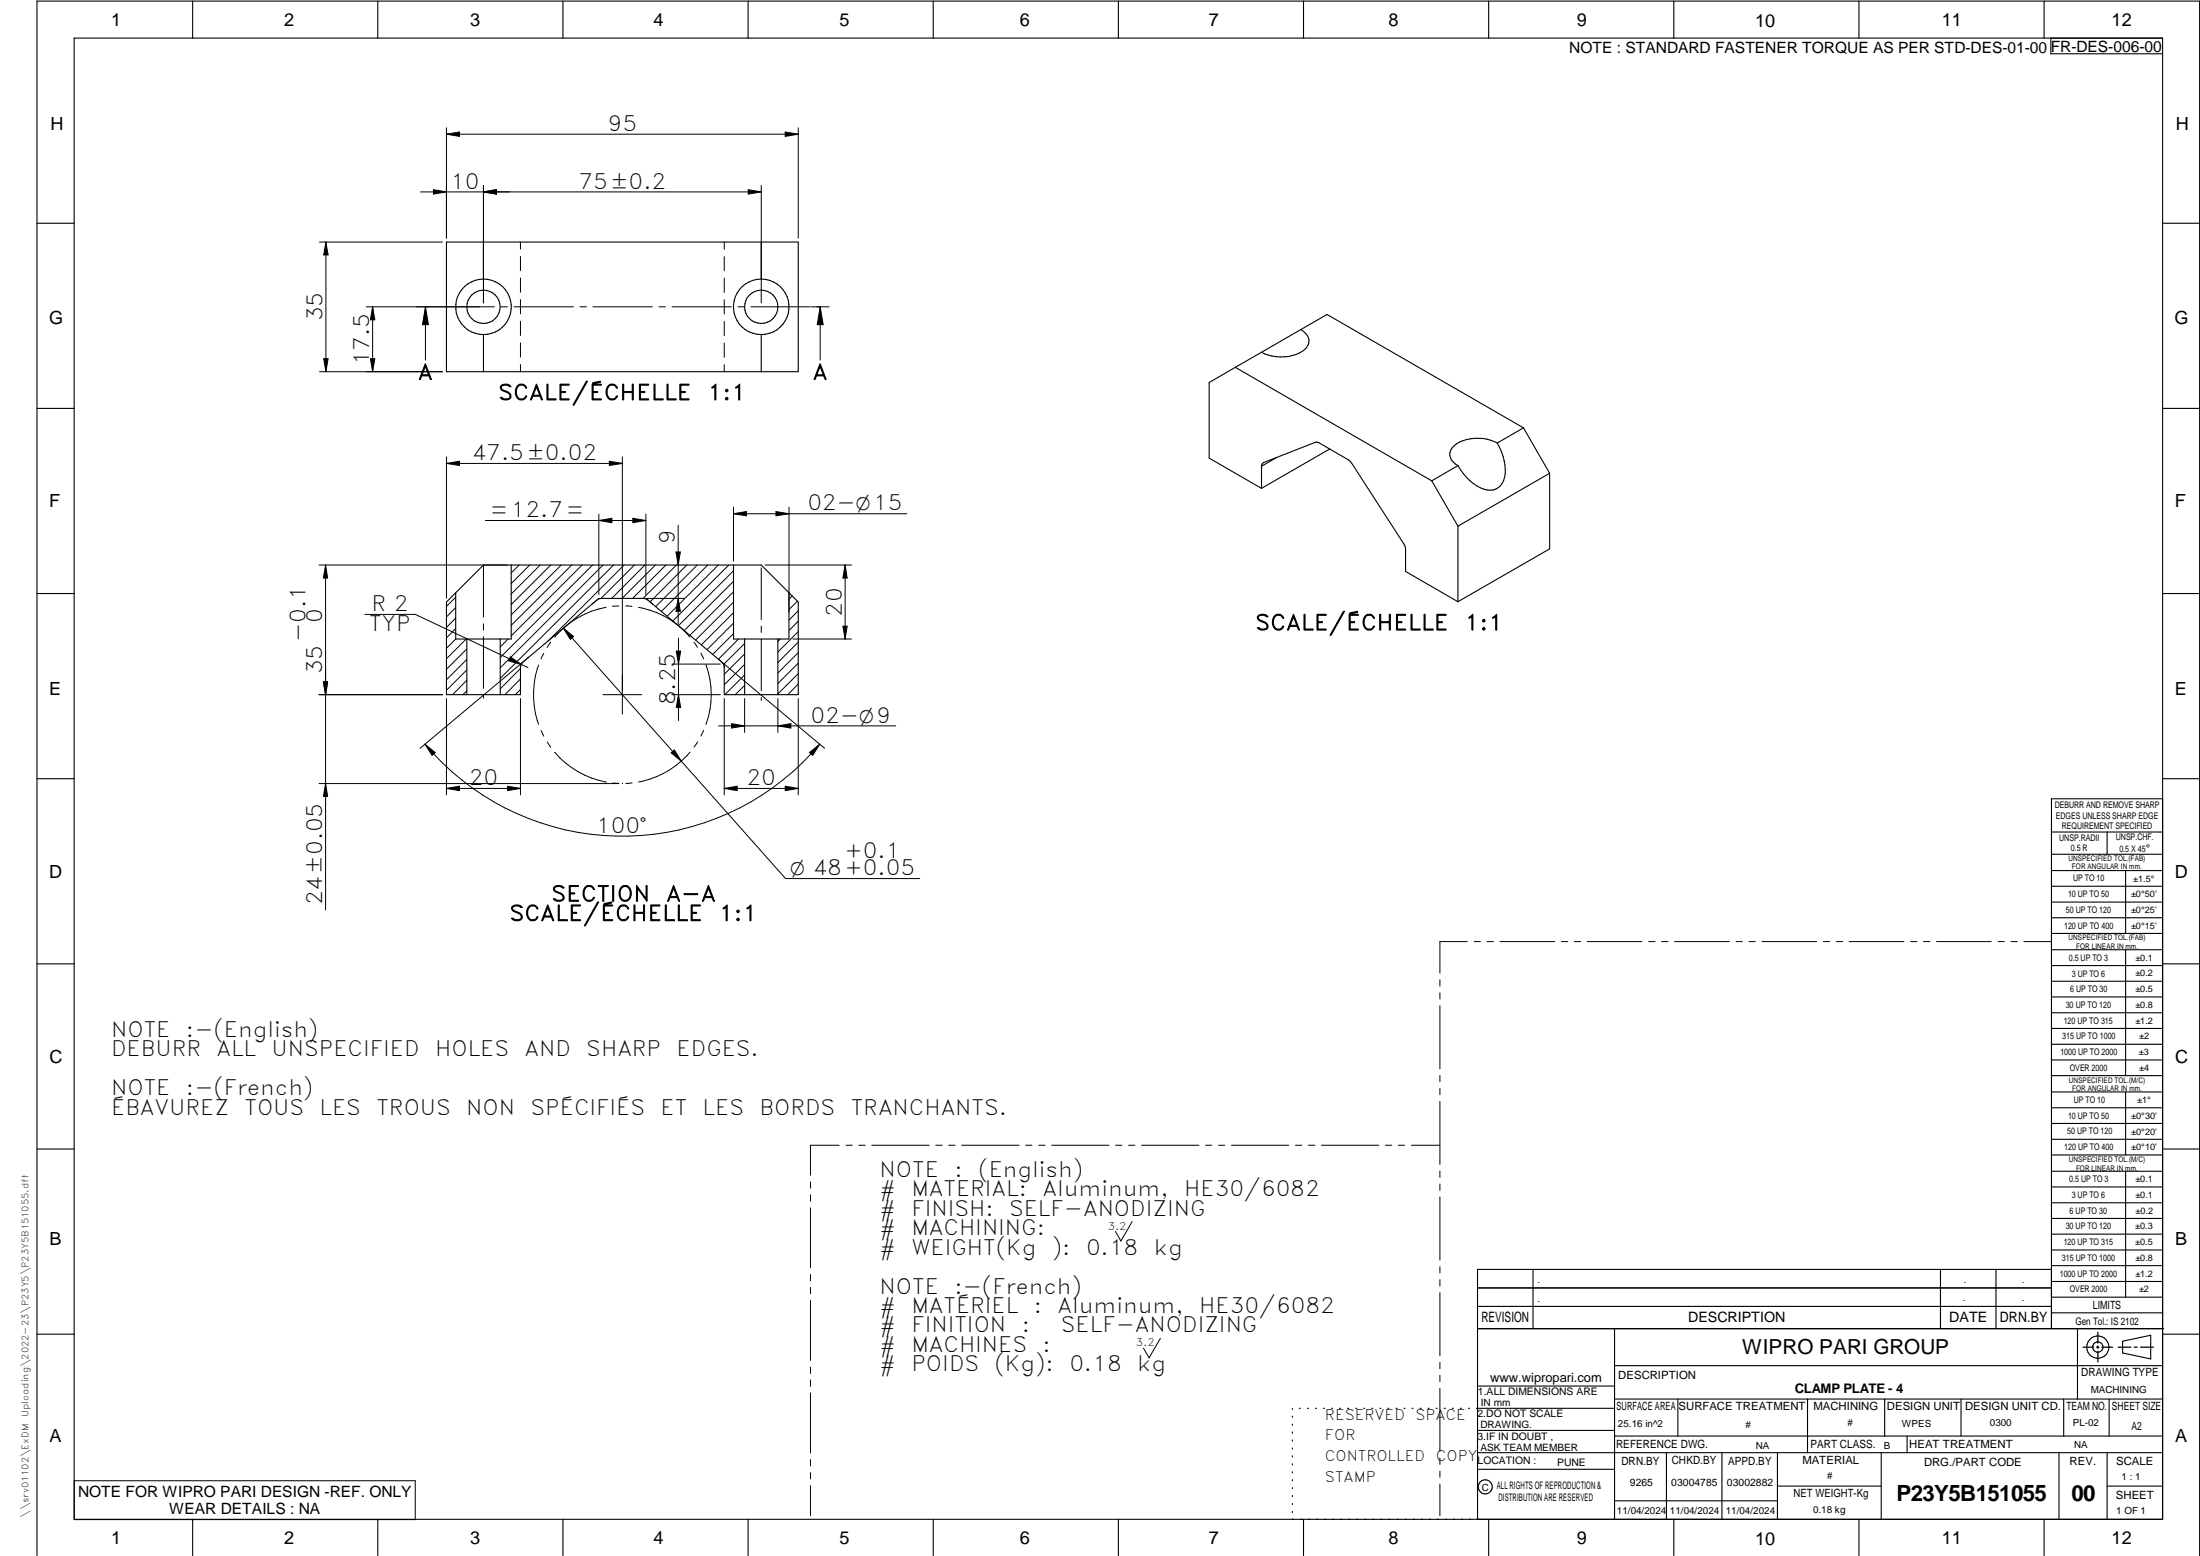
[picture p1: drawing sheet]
<svg xmlns="http://www.w3.org/2000/svg" width="594mm" height="420mm" viewBox="0 0 594 420" stroke-linecap="round" stroke-linejoin="round" font-family="sans-serif">
<g fill="none" stroke="#000" stroke-width=".3">
<path d="M20 10.3h564v400h-564zM52 .3v10M102 .3v10M152 .3v10M202 .3v10M252 .3v10M302 .3v10M352 .3v10M402 .3v10M452 .3v10M502 .3v10M552 .3v10"/>
<path d="M553.8 10.3v4.2h30.2M10 60.3h10M120.6 65.4h95v35h-95zM130.5 65.4v10M130.5 75.4a7.5 7.5 0 0 0-7.4 7.4 7.5 7.5 0 0 0 7.4 7.5M130.5 75.4a7.5 7.5 0 0 1 7.6 7.4 7.5 7.5 0 0 1-7.6 7.5M205.6 75.4a7.5 7.5 0 0 1 7.4 7.4 7.5 7.5 0 0 1-7.4 7.5M205.6 65.4v10M205.6 75.4a7.5 7.5 0 0 0-7.5 7.4 7.5 7.5 0 0 0 7.5 7.5M584 60.3h10M130.5 90.3v10.1M205.6 90.3v10.1"/>
<path d="M333.6 99.2l-7.1 4.1v20.4l14.1 8.2M333.6 99.2l53 30.6M340.6 95.1l-7 4.1M351.3 89l-10.7 6.1M351.3 89a3.4 3.4 0 0 1 1.9 4.2 8 8 0 0 1-7.5 3.2l-1.1-.1a10.4 10.4 0 0 1-4-1.2M351.3 89l7-4.1 53.1 30.6M10 110.3h10M404.3 119.6a11.1 11.1 0 0 0-11.7 .8 2.93 2.93 0 0 0 .4 4.9l.7 .4M404.3 119.6a13.9 13.9 0 0 1 2 9.2 4.2 4.2 0 0 1-6.6 2.9 14.2 14.2 0 0 1-6-6M411.4 115.5l-7.1 4.1M411.4 115.5l7.1 12.3M584 110.3h10"/>
<path d="M340.6 125.9v6M340.6 125.9l.1-.5 .5-.5 14.4-5.5 8.5 4.8 .9 .9 14.3 22.2 .3 1v6l14.1 8.2M344.8 123.5l-4.2 2.4M359.1 121.2l-18.5 10.7M386.6 129.8l7.1 12.3M393.7 125.7l-7.1 4.1M418.5 127.8v20.4l-24.8 14.3M418.5 127.8l-24.8 14.3M138 152.6v20h-14.9v-12.5M198.1 152.6v20h15v-12.5M393.7 142.1v20.4M10 160.3h10"/>
<path d="M120.6 162.6l9.9-10h75.1l10 10v25h-20v-7.3l-.4-1.1-20.2-17.1-.6-.4-.7-.1h-11.3l-.7 .1-.5 .4-20.3 17.1-.4 1.1v7.3h-19.9zM126.1 172.6v15M135.1 172.6v15M201.1 172.6v15M210.1 172.6v15M584 160.3h10M10 210.3h10M584 215.7h-30v143.1M584 210.3h10M554 224.7h30M554 230.7h30M554 235.1h30"/>
<path d="M554 239.3h30M569 224.7v6M574 235.1v17M554 243.6h30M554 247.8h30M554 252.1h30M554 256.5h30M574 256.5v33.9M10 260.3h10M554 260.7h30M554 265h30M554 269.2h30"/>
<path d="M554 273.5h30M554 277.7h30M584 260.3h10M554 282h30M554 286.2h30M554 290.4h30M554 294.9h30M554 299.1h30M574 294.9v17M10 310.3h10M554 303.4h30M554 307.6h30"/>
<path d="M554 311.9h30M554 316.3h30M574 316.3v34M584 310.3h10M554 320.5h30M554 324.8h30M554 329h30M554 333.2h30M554 337.5h30M399 358.8h185.2M399 352.8h155M399 347.8h155"/>
<path d="M414 342.8v16M436 358.8v51.5M524 342.8v16M539 342.8v16M554 341.8h30M554 346h30M554 350.3h30M554 354.5h30M554 342.8h-155v67.5M561 358.8v19M10 360.3h10M399 374.3h37"/>
<path d="M436 377.8h148M453.1 377.8v10M488.1 377.8v14.5M508.9 377.8v10M529.5 377.8v10M557.3 377.8v10M569.5 377.8v10M573.2 362.2l7.6-1.6v6.3l-7.6-1.6zM584 368.8h-148M584 360.3h10M349 380.3v.3M349 382.4v.3"/>
<path d="M349 384.6v.3M349 386.7v.3M349 388.8v.3M349 391v.3M349 393.1v.3M349 395.3v.3M349 397.4v.3M349 399.5v.3M350.9 380.3h.2M353.1 380.3h.2M355.2 380.3h.3M357.4 380.3h.3"/>
<path d="M359.6 380.3h.3M361.7 380.3h.3M363.9 380.3h.3M366.1 380.3h.3M368.3 380.3h.2M370.4 380.3h.3M372.6 380.3h.3M374.8 380.3h.3M376.9 380.3h.4M379.1 380.3h.3M381.3 380.3h.3M383.4 380.3h.4"/>
<path d="M385.6 380.3h.3M387.8 380.3h.3M390 380.3h.3M392.2 380.3h.3M394.3 380.3h.3M396.5 380.3h.3M398.7 380.3h37.3M399 396.7h37M399 392.3h185M399 386.2h37M436 387.8h148M450 392.3v18"/>
<path d="M465 392.3v18M480 392.3v18M508 392.3v18M515 387.8v4.5M556 392.3v18M569 392.3v18M52 410.3v9.7M102 410.3v9.7M152 410.3v9.7M202 410.3v9.7M252 410.3v9.7M302 410.3v9.7"/>
<path d="M349 401.7v.3M349 403.8v.4M349 406v.3M349 408.1v.3M352 410.3v9.7M402 410.3v9.7M436 405.3h44M452 410.3v9.7M480 401.3h28M502 410.3v9.7M552 410.3v9.7M569 401.3h15"/>
<path d="M10 420v-419.7h584v419.7"/>
<circle cx="130.6" cy="82.8" r="4.5"/>
<circle cx="205.6" cy="82.9" r="4.5"/>
<circle cx="566.5" cy="363.7" r="1.39"/>
<circle cx="566.5" cy="363.8" r="3"/>
<circle cx="401.1" cy="401.5" r="1.9"/>
</g>
<g fill="none" stroke="#000" stroke-width=".27">
<path d="M120.6 34.5v29.8M120.6 36.2l3.5-.6v1.2zM120.6 36.2h95M212 35.6l3.6 .6-3.6 .6zM215.6 34.5v29.8M113.6 51.8h92M117 51.2l3.6 .6-3.6 .6zM130.5 50.1v31.7M130.5 51.8l3.6-.6v1.2zM202.1 51.2l3.5 .6-3.5 .6zM205.6 50.1v31.7M86.3 65.4h33.2"/>
<path d="M88 65.4v35M88 65.4l.6 3.4h-1.2zM140.5 65.4v1.9M140.5 69.3v3.8M140.5 75.1v3.8M195.6 65.4v1.9M195.6 69.3v3.8M195.6 75.1v3.9M87.4 96.9h1.2l-.6 3.5zM98.9 82.8h34.6M100 96.9h1.2l-.6 3.5zM100.6 82.8l.6 3.6h-1.2z"/>
<path d="M100.6 82.8v17.6M114.9 82.8l.8 4.9h-1.6zM114.9 82.8v14.4M135.3 82.8h1.7M138.8 82.8h16M140.5 80.9v3.9M140.5 86.7v3.9M140.5 92.6v3.8M140.5 98.4v2M156.6 82.8h1.8M160.1 82.8h16.1M178 82.8h1.7"/>
<path d="M181.5 82.8h16M195.6 80.9v3.9M195.6 86.8v3.8M195.6 92.6v3.9M195.6 98.5v1.9M199.3 82.8h1.7M202.8 82.8h16M219.1 82.8h4.8M221.5 82.8l.8 4.9h-1.6zM221.5 82.8v14.4M86.3 100.4h33.2M120.6 123.4v38.1"/>
<path d="M120.6 125.1l3.5-.6v1.2zM120.6 125.1h47.5M161.7 138.8v21.7M164.5 124.5l3.6 .6-3.6 .6zM168.1 123.4v69.4M170.9 140l3.5 .5-3.5 .6zM174.4 138.8v21.7M198.1 136.9v14.6M198.1 138.7l3.4-.6v1.2zM198.1 138.7h46.8M209.5 138.1l3.6 .6-3.6 .6zM213.1 136.9v28.4"/>
<path d="M86.1 152.6h50.9M87.9 152.6v93.1M87.9 152.6l.6 3.5h-1.2zM130.5 152.7v13.9M131.1 140.5h43.3M140.2 152.6l-2.2 2.1M143 152.6l-5 5M145.9 152.6l-7.9 7.8M148.7 152.6l-10.7 10.6M151.5 152.6l-13.5 13.4M154.4 152.6l-16.4 16.3M157.2 152.6l-19.2 19.1"/>
<path d="M160 152.6l-24.9 24.9M161.7 140.5l3.5-.5v1.1zM162.8 152.6l-27.7 27.7M165.7 152.6l-30.6 30.6M168.5 152.6l-20.5 20.5M171.3 152.6l-9 9M174.2 152.6l-9 9M177 152.6l-9 9M179.8 152.6l-9 9M182.5 149.1h1.2l-.6 3.5zM182.7 152.6l-9.1 9M183.1 141.8v26.8"/>
<path d="M185.5 152.6l-10 9.9-.1-.1M188.3 152.6l-11.2 11.2M191.1 152.6l-12.5 12.5M194 152.6l-13.8 13.8M196.8 152.6l-15.1 15.1M198.1 154.1l-14.9 14.9M198.1 157l-13.3 13.3M198.1 159.8l-11.8 11.7M205.6 153.3v14M206.6 152.6h23.3M228.2 152.6l.6 3.5h-1.2zM228.2 152.6v20"/>
<path d="M98.5 165.9h13.6l30.5 14.4M123.1 161.2l-2.5 2.5M123.1 164.1l-2.5 2.5M123.1 166.9l-2.5 2.5M123.1 169.7l-2.5 2.6M123.1 172.6l-2.5 2.4M125.9 172.6l-5.3 5.3M126.1 175.2l-5.5 5.5M126.1 178.1l-5.5 5.5M130.5 168.4v1.7M130.5 171.9v14M137.2 172.6l-2.1 2.1"/>
<path d="M137.8 177.4l3 2-3.5-1zM140.5 179.4l-27.1 22.7M140.5 180v.3M141.2 178.8l-.7 .5v.3M141.6 178.5l-.2 .1M141.9 178.2l-.1 .1M142.8 177.5l-.7 .5M145.5 179.6a23.9 23.9 0 0 0 0 16M146.8 176.4l-.7 1.5M148.7 173.4l-1 1.4M152.1 169.6l2.8 2.3-.9 .7zM152.1 169.6l31.9 35.9"/>
<path d="M160.5 162.6l-.6 .5M160.7 162.4l-.1 .1M161 162.1l-.1 .1M162 161.6l-.8 .4M162.2 161.6h.2M163.7 164a24 24 0 0 0-13.9 8M167.1 163.6l-1.7 .1M168.9 163.6l1.7 .1M172.4 164a23 23 0 0 1 13.9 8M173.7 161.6h.2M174.2 161.6l.8 .4M174.7 161.6h10.2"/>
<path d="M175.1 162.2l.2 .1M175.7 162.6l.6 .6M181.4 179.3h13.1M182.6 175.8h1.2l-.6 3.5zM183.1 161.6l.6 3.5h-1.2zM183.2 172.3v22.3M187.4 173.4l.9 1.4M189.3 176.4l.7 1.5M190.7 179.5a23.7 23.7 0 0 1 0 16.1M194.6 178.6h.1M194.9 178.8h.1M195.1 178.9l.5 .4v.3"/>
<path d="M195.6 180v.3M195.7 179.4l27 22.7M198.1 162.6l-10.3 10.2M198.1 168.3l-7.2 7.1M198.1 171.1l-5.7 5.6M198.1 165.4l-8.7 8.7M199.4 172.6l-5.4 5.4 .5 .4M201.1 176.6l-5.5 5.5M201.1 179.4l-5.5 5.5M201.1 173.8l-5.7 5.7M205.6 169.1v1.7M205.6 172.6v13.9"/>
<path d="M210.7 172.6l-.6 .6M213.9 160.9l-.8 .9M214.1 172.6h15.8M215.3 162.3l-2.2 2.3M215.6 170.6l-5.5 5.5M215.6 173.4l-5.5 5.5M215.6 176.2l-5.5 5.5M215.6 179.1l-5.5 5.5M215.6 164.9l-2.5 2.5M215.6 167.7l-2.5 2.6M227.6 169.1h1.2l-.6 3.5zM87.3 184.1h1.2l-.6 3.5z"/>
<path d="M119.5 187.6h-33.4M120.6 188.6v26M126.1 183.7l-3.9 3.9M126.1 180.9l-5.5 5.5M126.1 186.5l-1.1 1.1M130.5 187.7v.8M140.5 188.6v26M140.5 180.5l-5.4 5.5M140.5 183.3l-4.2 4.3M140.5 186.2l-1.4 1.4M146.1 197.3l.7 1.5M162.8 187.6h10.5"/>
<path d="M181.4 187.6h13.1M183.2 187.6l.6 3.5h-1.2zM190 197.2l-.7 1.6M194 196h47.9M195.6 188.6v26M197.6 195.4l3.5 .6-3.5 .6zM201.1 182.2l-5.4 5.4M201.1 185.1l-2.6 2.5M201.1 188.6v9.2M205.6 188.3v.8M210.1 196l3.5-.6v1.2zM210.1 188.6v9.2"/>
<path d="M215.6 181.9l-5.5 5.5M215.6 188.6v26M215.6 184.7l-2.9 2.9M86.1 211.6h80.9M87.9 211.6l.6 3.5h-1.2zM114.8 201l2.7 2.2-.8 .8zM114.8 201a69.6 69.6 0 0 0 106.6 0M120.6 212.9l3.5-.6v1.2zM120.6 212.9h19.9M137.1 212.3l3.4 .6-3.4 .6zM147.8 200.4l.9 1.4M149.8 203.2a23.9 23.9 0 0 0 13.9 8"/>
<path d="M165.5 211.4l1.7 .1M170.7 211.4l-1.7 .1M181.2 203.3l.9-.8 1.9 3zM184 205.5l28.1 31.7h36.3M186.3 203.1a23.9 23.9 0 0 1-13.8 8.1M188.4 200.3l-1 1.4M195.6 212.9h20M195.6 212.9l3.4-.6v1.2zM212 212.3l3.6 .6-3.6 .6zM218.6 203.2l2.8-2.2-2 3zM396.2 254.3h-7.4v8.5M398.1 254.3h1.6"/>
<path d="M401.5 254.3h1.8M405 254.3h14.8M421.6 254.3h1.7M425.1 254.3h1.7M428.6 254.3h14.8M445.2 254.3h1.7M448.7 254.3h1.7M452.2 254.3h14.8M468.8 254.3h1.7M472.3 254.3h1.7M475.8 254.3h14.8M492.4 254.3h1.7"/>
<path d="M495.8 254.3h1.8M499.4 254.3h14.7M516 254.3h1.6M519.4 254.3h1.8M522.9 254.3h14.8M539.5 254.3h1.7M543 254.3h1.7M546.5 254.3h7.4M388.8 264.5v1.8M388.8 268.1v1.6M388.8 271.6v17M388.8 290.4v1.7"/>
<path d="M388.8 293.9v1.7M388.8 297.4v17M218.9 319.2v1.6M226.6 309.2h-7.7v8.1M228.4 309.2h1.7M231.9 309.2h1.7M235.4 309.2h15.5M252.7 309.2h1.7M256.2 309.2h1.7M259.7 309.2h15.5M277 309.2h1.7M280.5 309.2h1.7"/>
<path d="M284 309.2h15.5M301.2 309.2h1.8M304.8 309.2h1.7M308.3 309.2h15.5M325.5 309.2h1.7M329.1 309.2h1.6M332.6 309.2h15.4M349.8 309.2h1.7M353.3 309.2h1.7M356.8 309.2h15.5M374.1 309.2h1.7M377.6 309.2h1.7"/>
<path d="M381.1 309.2h7.7M388.8 316.2v1.7M388.8 319.7v1.7M218.9 322.6v1.8M218.9 326.1v16.2M305.7 329.9l-3 5.2-1.5-2.6M388.8 323.2v17.1M218.9 344.1v1.8M218.9 347.6v1.7M218.9 351.2v16.1M388.8 342.1v1.6M388.8 345.6v1.7"/>
<path d="M388.8 349v17.1M218.9 369.1v1.7M218.9 372.6v1.8M218.9 376.1v16.2M313.3 361.4l-3 5.2-1.5-2.6M388.8 367.9v1.7M388.8 371.4v1.7M388.8 374.9v17M20.1 399.8h92v10.5h-92zM218.9 394.1v1.8M218.9 397.6v1.7M388.8 393.7v1.7"/>
<path d="M388.8 397.2v1.7M218.9 401.2v8.1M388.8 400.7v8.6"/>
</g>
<path d="M566.5 359.7v3M562.5 363.8h2.9M566.1 363.8h.7M566.5 363.4v.7M566.5 364.9v2.8M567.6 363.8h2.9M572 363.8h3.4M576.3 363.8h.8M578 363.8h3.5" fill="none" stroke="#000" stroke-width=".34"/>
<g fill="#000">
<path d="M120.6 36.2l3.5-.6v1.2zM212 35.6l3.6 .6-3.6 .6zM117 51.2l3.6 .6-3.6 .6zM130.5 51.8l3.6-.6v1.2zM202.1 51.2l3.5 .6-3.5 .6zM88 65.4l.6 3.4h-1.2zM87.4 96.9h1.2l-.6 3.5zM100.6 82.8l.6 3.6h-1.2zM100 96.9h1.2l-.6 3.5zM114.9 82.8l.8 4.9h-1.6zM221.5 82.8l.8 4.9h-1.6zM120.6 125.1l3.5-.6v1.2z"/>
<path d="M164.5 124.5l3.6 .6-3.6 .6zM161.7 140.5l3.5-.5v1.1zM170.9 140l3.5 .5-3.5 .6zM198.1 138.7l3.4-.6v1.2zM209.5 138.1l3.6 .6-3.6 .6zM87.9 152.6l.6 3.5h-1.2zM182.5 149.1h1.2l-.6 3.5zM228.2 152.6l.6 3.5h-1.2zM137.8 177.4l3 2-3.5-1zM152.1 169.6l2.8 2.3-.9 .7zM182.6 175.8h1.2l-.6 3.5zM183.1 161.6l.6 3.5h-1.2z"/>
<path d="M227.6 169.1h1.2l-.6 3.5zM87.3 184.1h1.2l-.6 3.5zM183.2 187.6l.6 3.5h-1.2zM197.6 195.4l3.5 .6-3.5 .6zM210.1 196l3.5-.6v1.2zM87.9 211.6l.6 3.5h-1.2zM114.8 201l2.7 2.2-.8 .8zM120.6 212.9l3.5-.6v1.2zM137.1 212.3l3.4 .6-3.4 .6zM181.2 203.3l.9-.8 1.9 3zM195.6 212.9l3.4-.6v1.2zM212 212.3l3.6 .6-3.6 .6z"/>
<path d="M218.6 203.2l2.8-2.2-2 3z"/>
</g>
<g font-size="6">
<text x="512.1" y="405.2">P23Y5B151055</text>
<text x="559.4" y="405.2">00</text>
</g>
<g font-size="5.7">
<text x="164.1" y="35.4">95</text>
<text x="121.6" y="50.9">10</text>
<text x="156.2" y="50.9">75±0.2</text>
<text x="87.1" y="86.8" transform="rotate(-90 87.1 86.8)">35</text>
<text x="99.7" y="98.6" transform="rotate(-90 99.7 98.6)">17.5</text>
<text x="112.9" y="102.5">A</text>
<text x="134.5" y="108">SCALE/ÉCHELLE</text>
<text x="191.1" y="108">1:1</text>
<text x="219.4" y="102.5">A</text>
<text x="127.4" y="124.2">47.5±0.02</text>
<text x="218" y="137.8">02-O15</text>
<text x="132.3" y="139.7">=12.7=</text>
<text x="182.2" y="147" transform="rotate(-90 182.2 147)">9</text>
<text x="100.3" y="165">R 2</text>
<text x="227.3" y="166.5" transform="rotate(-90 227.3 166.5)">20</text>
<text x="82.5" y="173.4" transform="rotate(-90 82.5 173.4)">-0.1</text>
<text x="87" y="168.2" transform="rotate(-90 87 168.2)">0</text>
<text x="99.7" y="170.3">TYP</text>
<text x="339" y="170.1">SCALE/ÉCHELLE</text>
<text x="395.5" y="170.1">1:1</text>
<text x="87" y="182" transform="rotate(-90 87 182)">35</text>
<text x="182.3" y="190.5" transform="rotate(-90 182.3 190.5)">8.25</text>
<text x="218.9" y="195.2">02-O9</text>
<text x="126.6" y="212">20</text>
<text x="201.6" y="212">20</text>
<text x="161" y="224.9">100°</text>
<text x="228" y="231.8">+0.1</text>
<text x="87" y="244.5" transform="rotate(-90 87 244.5)">24±0.05</text>
<text x="148.9" y="243.4">SECTION</text>
<text x="179.9" y="243.4">A-A</text>
<text x="137.6" y="248.6">SCALE/ÉCHELLE</text>
<text x="194.1" y="248.6">1:1</text>
<text x="30" y="279.9">NOTE</text>
<text x="50.2" y="279.9">:-(English)</text>
<text x="30" y="285.2">DEBURR</text>
<text x="58.5" y="285.2">ALL</text>
<text x="73.4" y="285.2">UNSPECIFIED</text>
<text x="117.5" y="285.2">HOLES</text>
<text x="141.7" y="285.2">AND</text>
<text x="158.3" y="285.2">SHARP</text>
<text x="182.7" y="285.2">EDGES.</text>
<text x="30" y="295.7">NOTE</text>
<text x="50.2" y="295.7">:-(French)</text>
<text x="30" y="300.9">ÉBAVUREZ</text>
<text x="66" y="300.9">TOUS</text>
<text x="86.3" y="300.9">LES</text>
<text x="101.6" y="300.9">TROUS</text>
<text x="125.9" y="300.9">NON</text>
<text x="143.3" y="300.9">SPÉCIFIÉS</text>
<text x="178.4" y="300.9">ET</text>
<text x="189.7" y="300.9">LES</text>
<text x="205.1" y="300.9">BORDS</text>
<text x="229.7" y="300.9">TRANCHANTS.</text>
<text x="237.5" y="317.8">NOTE</text>
<text x="257.7" y="317.8">:</text>
<text x="264.1" y="317.8">(English)</text>
<text x="237.5" y="323">#</text>
<text x="246.1" y="323">MATERIAL:</text>
<text x="281.5" y="323">Aluminum,</text>
<text x="319.8" y="323">HE30/6082</text>
<text x="237.5" y="328.3">#</text>
<text x="246.1" y="328.3">FINISH:</text>
<text x="272.5" y="328.3">SELF-ANODIZING</text>
<text x="237.5" y="333.5">#</text>
<text x="246.1" y="333.5">MACHINING:</text>
<text x="237.5" y="338.8">#</text>
<text x="246.1" y="338.8">WEIGHT(Kg</text>
<text x="284" y="338.8">):</text>
<text x="293.3" y="338.8">0.18</text>
<text x="311.6" y="338.8">kg</text>
<text x="237.5" y="349.3">NOTE</text>
<text x="257.7" y="349.3">:-(French)</text>
<text x="237.5" y="354.5">#</text>
<text x="237.5" y="359.8">#</text>
<text x="246.1" y="359.8">FINITION</text>
<text x="246.1" y="354.5">MATÉRIEL</text>
<text x="275.9" y="359.8">:</text>
<text x="279.2" y="354.5">:</text>
<text x="285.6" y="354.5">Aluminum,</text>
<text x="286.5" y="359.8">SELF-ANODIZING</text>
<text x="323.8" y="354.5">HE30/6082</text>
<text x="237.5" y="365">#</text>
<text x="246.1" y="365">MACHINES</text>
<text x="281.5" y="365">:</text>
<text x="237.5" y="370.3">#</text>
<text x="246.1" y="370.3">POIDS</text>
<text x="268.5" y="370.3">(Kg):</text>
<text x="288.8" y="370.3">0.18</text>
<text x="307.1" y="370.3">kg</text>
</g>
<text font-size="5.6" x="470.5" y="365.5">WIPRO PARI GROUP</text>
<text font-size="5.4" x="213.4" y="236.3">O 48+0.05</text>
<g font-size="4.9">
<text x="30" y="6.9">1</text>
<text x="76.7" y="6.9">2</text>
<text x="127" y="6.9">3</text>
<text x="176.5" y="6.9">4</text>
<text x="226.7" y="6.9">5</text>
<text x="275.4" y="6.9">6</text>
<text x="326.4" y="6.9">7</text>
<text x="375" y="6.9">8</text>
<text x="425.8" y="6.9">9</text>
<text x="473.9" y="7.3">10</text>
<text x="524.3" y="6.9">11</text>
<text x="570.2" y="6.9">12</text>
<text x="13.6" y="35.1">H</text>
<text x="587.6" y="35.1">H</text>
<text x="13.2" y="87.5">G</text>
<text x="587.2" y="87.5">G</text>
<text x="13.2" y="137">F</text>
<text x="587.2" y="137">F</text>
<text x="13.2" y="187.6">E</text>
<text x="587.2" y="187.6">E</text>
<text x="13.2" y="237">D</text>
<text x="587.2" y="237">D</text>
<text x="13.4" y="287.1">C</text>
<text x="587.4" y="287.1">C</text>
<text x="13.4" y="336.2">B</text>
<text x="587.4" y="336.2">B</text>
<text x="13.4" y="389.3">A</text>
<text x="587.4" y="389.3">A</text>
<text x="30" y="416.9">1</text>
<text x="76.7" y="416.9">2</text>
<text x="127" y="416.9">3</text>
<text x="176.5" y="416.9">4</text>
<text x="226.7" y="416.9">5</text>
<text x="275.4" y="416.9">6</text>
<text x="326.4" y="416.9">7</text>
<text x="375" y="416.9">8</text>
<text x="425.8" y="416.9">9</text>
<text x="473.9" y="417.3">10</text>
<text x="524.3" y="416.9">11</text>
<text x="570.2" y="416.9">12</text>
</g>
<g font-size="4.2">
<text x="423.7" y="14.3">NOTE : STANDARD FASTENER TORQUE AS PER STD-DES-01-00</text>
<text x="553.8" y="14">FR-DES-006-00</text>
<text x="21.1" y="404.3">NOTE FOR WIPRO PARI DESIGN -REF. ONLY</text>
<text x="45.7" y="408.8">WEAR DETAILS : NA</text>
</g>
<g font-size="3.9">
<text x="400" y="357.1">REVISION</text>
<text x="455.9" y="357.1">DESCRIPTION</text>
<text x="526.4" y="357.1">DATE</text>
<text x="540" y="357.1">DRN.BY</text>
<text x="357.8" y="383.3">RESERVED</text>
<text x="382.3" y="383.3">SPACE</text>
<text x="357.8" y="388.9">FOR</text>
<text x="357.8" y="394.5">CONTROLLED</text>
<text x="387.8" y="394.5">COPY</text>
<text x="357.8" y="400">STAMP</text>
</g>
<text font-size="3.6" x="484.6" y="376.1">CLAMP PLATE - 4</text>
<text font-size="3.5" x="402.4" y="373.3">www.wipropari.com</text>
<g font-size="3.1">
<text x="565.1" y="353.5">LIMITS</text>
<text x="562" y="371.7">DRAWING TYPE</text>
<text x="437" y="372.3">DESCRIPTION</text>
<text x="436.5" y="380.8">SURFACE AREA</text>
<text x="453.3" y="380.8">SURFACE TREATMENT</text>
<text x="489.7" y="380.8">MACHINING</text>
<text x="509.5" y="380.8">DESIGN UNIT</text>
<text x="530.6" y="380.8">DESIGN UNIT CD.</text>
<text x="558" y="380.6">TEAM NO.</text>
<text x="570.3" y="380.7">SHEET SIZE</text>
<text x="575.6" y="386.1">A2</text>
<text x="436.4" y="391.1">REFERENCE DWG.</text>
<text x="437.8" y="395.5">DRN.BY</text>
<text x="451.4" y="395.4">CHKD.BY</text>
<text x="466.6" y="395.5">APPD.BY</text>
<text x="486.7" y="395.4">MATERIAL</text>
<text x="488.9" y="390.9">PART CLASS.</text>
<text x="515.6" y="390.9">HEAT TREATMENT</text>
<text x="519.6" y="395.9">DRG./PART CODE</text>
<text x="558.9" y="395.5">REV.</text>
<text x="571.4" y="395.6">SCALE</text>
<text x="484.3" y="404.2">NET WEIGHT-Kg</text>
<text x="571.4" y="404.7">SHEET</text>
</g>
<text font-size="3" x="579.5" y="230.1">°</text>
<g font-size="2.8">
<text x="299.1" y="332.1">3.2</text>
<text x="560.4" y="357.7">Gen Tol.: IS 2102</text>
<text x="306.7" y="363.6">3.2</text>
<text x="399.1" y="376.6">1.ALL DIMENSIONS ARE</text>
<text x="399" y="382.7">2.DO NOT SCALE</text>
<text x="399" y="388.7">3.IF IN DOUBT ,</text>
<text x="399" y="395.4">LOCATION :</text>
<text x="420.5" y="396">PUNE</text>
<text x="404.2" y="402">ALL RIGHTS OF REPRODUCTION &amp;</text>
<text x="440.1" y="401.2">9265</text>
<text x="451.3" y="401.2">03004785</text>
<text x="466.3" y="401.2">03002882</text>
<text x="404.7" y="405.4">DISTRIBUTION ARE RESERVED</text>
</g>
<g font-size="2.7">
<text x="564.6" y="376.2">MACHINING</text>
<text x="399.9" y="379.7">IN mm</text>
<text x="399.7" y="385.7">DRAWING.</text>
<text x="436.9" y="385.4">25.16 in^2</text>
<text x="471.4" y="385.5">#</text>
<text x="498.9" y="385">#</text>
<text x="513.6" y="385.3">WPES</text>
<text x="537.3" y="385.1">0300</text>
<text x="559.7" y="385.1">PL-02</text>
<text x="399.7" y="391.8">ASK TEAM MEMBER</text>
<text x="474.1" y="391.2">NA</text>
<text x="508.7" y="391.2">B</text>
<text x="560.1" y="391.1">NA</text>
<text x="493.4" y="399.5">#</text>
<text x="572.8" y="399.7">1 : 1</text>
<text x="400.1" y="402.5">C</text>
<text x="436.6" y="408.7">11/04/2024</text>
<text x="450.9" y="408.8">11/04/2024</text>
<text x="466" y="408.9">11/04/2024</text>
<text x="489.6" y="408.5">0.18 kg</text>
<text x="571.4" y="408.7">1 OF 1</text>
</g>
<g font-size="2.5">
<text x="554.9" y="218.3">DEBURR AND REMOVE SHARP</text>
<text x="555.2" y="221">EDGES UNLESS SHARP EDGE</text>
<text x="556.1" y="227.1">UNSP.RADII</text>
<text x="556.8" y="223.8">REQUIREMENT SPECIFIED</text>
<text x="571.4" y="226.9">UNSP.CHF.</text>
<text x="559.2" y="229.9">0.5 R</text>
<text x="572.3" y="230.1">0.5 X 45</text>
<text x="559.8" y="238">UP TO 10</text>
<text x="576.1" y="238.1">±1.5°</text>
<text x="558.5" y="242.2">10 UP TO 50</text>
<text x="575.5" y="242.3">±0°50'</text>
<text x="557.4" y="250.7">120 UP TO 400</text>
<text x="557.9" y="246.5">50 UP TO 120</text>
<text x="575.5" y="250.7">±0°15'</text>
<text x="575.5" y="246.5">±0°25'</text>
<text x="558.7" y="259.4">0.5 UP TO 3</text>
<text x="559.5" y="263.7">3 UP TO 6</text>
<text x="576.6" y="263.6">±0.2</text>
<text x="576.6" y="259.4">±0.1</text>
<text x="559" y="267.9">6 UP TO 30</text>
<text x="576.6" y="267.9">±0.5</text>
<text x="557.8" y="272.2">30 UP TO 120</text>
<text x="576.6" y="272.2">±0.8</text>
<text x="556.9" y="280.7">315 UP TO 1000</text>
<text x="557.3" y="276.4">120 UP TO 315</text>
<text x="576.6" y="276.4">±1.2</text>
<text x="577.7" y="280.7">±2</text>
<text x="556.4" y="284.9">1000 UP TO 2000</text>
<text x="577.6" y="284.9">±3</text>
<text x="558.9" y="289.2">OVER 2000</text>
<text x="577.7" y="289.3">±4</text>
<text x="560" y="297.9">UP TO 10</text>
<text x="577.1" y="297.9">±1°</text>
<text x="558.5" y="302.1">10 UP TO 50</text>
<text x="575.5" y="302.1">±0°30'</text>
<text x="557.4" y="310.6">120 UP TO 400</text>
<text x="558.2" y="306.3">50 UP TO 120</text>
<text x="575.5" y="310.6">±0°10'</text>
<text x="575.5" y="306.4">±0°20'</text>
<text x="558.8" y="319.2">0.5 UP TO 3</text>
<text x="559.4" y="323.4">3 UP TO 6</text>
<text x="576.6" y="319.2">±0.1</text>
<text x="576.6" y="323.5">±0.1</text>
<text x="558.9" y="327.7">6 UP TO 30</text>
<text x="576.7" y="327.7">±0.2</text>
<text x="557.8" y="332">30 UP TO 120</text>
<text x="576.6" y="332">±0.3</text>
<text x="556.8" y="340.5">315 UP TO 1000</text>
<text x="557.3" y="336.3">120 UP TO 315</text>
<text x="576.6" y="336.3">±0.5</text>
<text x="576.6" y="340.5">±0.8</text>
<text x="415.2" y="346.4">.</text>
<text x="530.3" y="346.5">.</text>
<text x="545.9" y="346.4">.</text>
<text x="556.2" y="344.7">1000 UP TO 2000</text>
<text x="576.6" y="344.7">±1.2</text>
<text x="415.2" y="351.5">.</text>
<text x="530" y="351.3">.</text>
<text x="545.9" y="351.4">.</text>
<text x="558.9" y="349">OVER 2000</text>
<text x="577.6" y="349">±2</text>
</g>
<g font-size="2.4">
<text x="7.7" y="382.7" transform="rotate(-90 7.7 382.7)">Uploading\2022-23\P23Y5\P23Y5B151055.dft</text>
<text x="7.7" y="409.8" transform="rotate(-90 7.7 409.8)">\\srv01102\ExDM</text>
</g>
<g font-size="2.1">
<text x="558.5" y="232.4">UNSPECIFIED TOL.(FAB)</text>
<text x="559.5" y="234.7">FOR ANGULAR IN mm.</text>
<text x="558.6" y="253.9">UNSPECIFIED TOL.(FAB)</text>
<text x="560.7" y="256.3">FOR LINEAR IN mm.</text>
<text x="558.7" y="292.3">UNSPECIFIED TOL.(M/C)</text>
<text x="559.6" y="294.7">FOR ANGULAR IN mm.</text>
<text x="558.7" y="313.7">UNSPECIFIED TOL.(M/C)</text>
<text x="560.6" y="316.1">FOR LINEAR IN mm.</text>
</g>
</svg>
